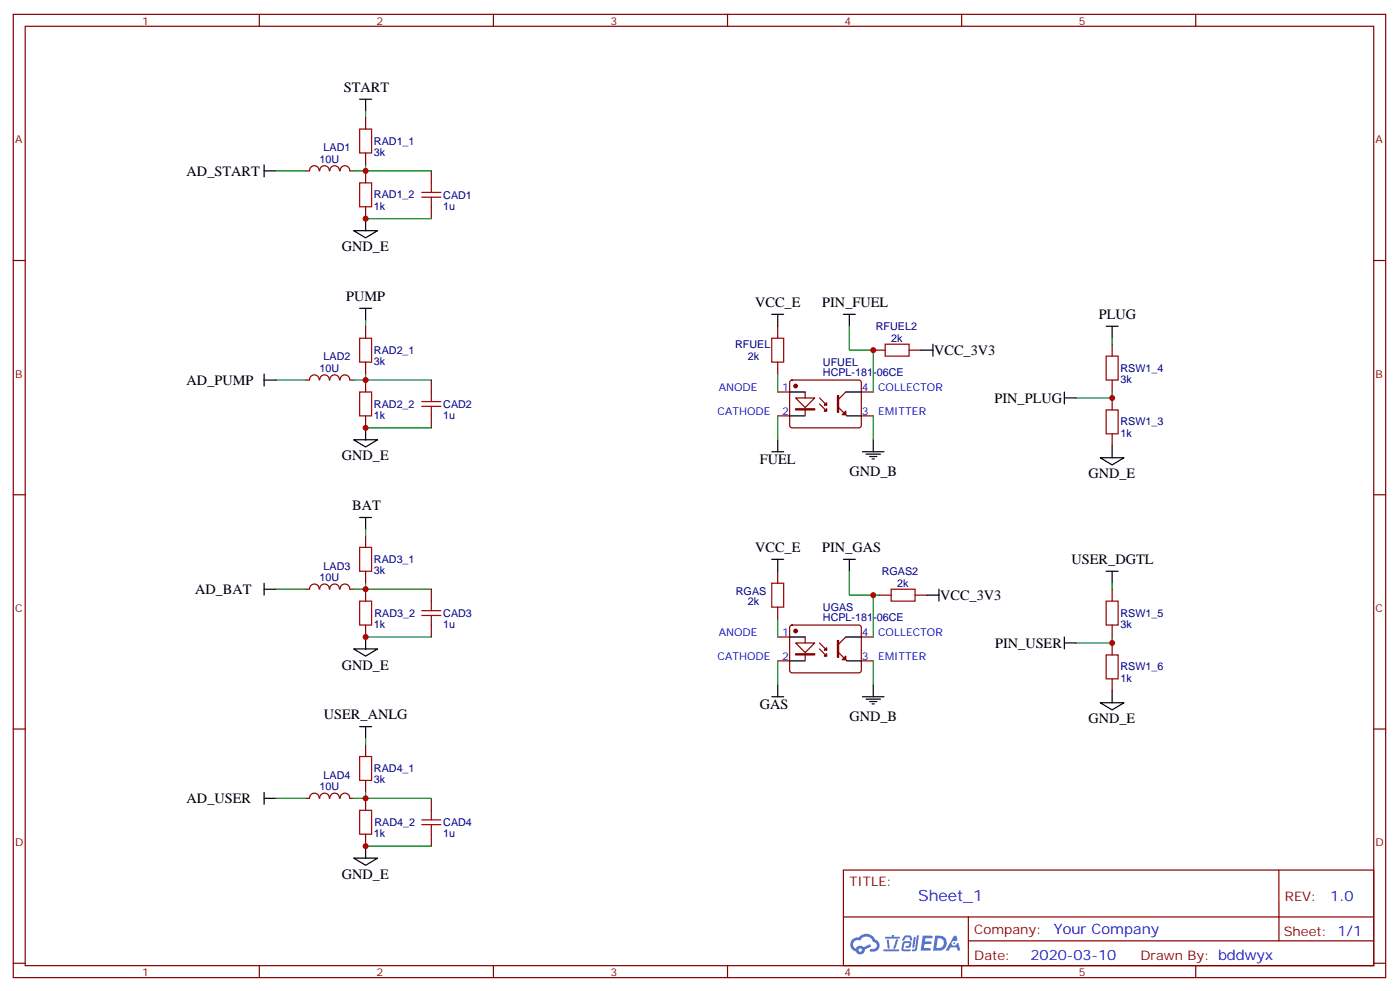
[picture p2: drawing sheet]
<svg xmlns="http://www.w3.org/2000/svg" width="413mm" height="293mm" viewBox="0 0 413 293" stroke-linecap="round" stroke-linejoin="round" font-family="sans-serif">
<g fill="none" stroke="#870000" stroke-width=".35">
<path d="M3.9 4.2h405.4v284.4h-405.4zM7.4 7.8h398.3v277.2h-398.3zM76.6 4.2v3.6M145.7 4.2v3.6M214.9 4.2v3.6M284 4.2v3.6M353.2 4.2v3.6M3.9 76.9h3.5M405.7 76.9h3.6M3.9 146h3.5M405.7 146h3.6M3.9 215.2h3.5"/>
<path d="M405.7 215.2h3.6M249.1 256.8h156.6v28.2h-156.6zM377.7 256.8v20.9M249.1 270.7h156.5M286 277.7h119.6M286 270.7v14.1M3.9 284.3h3.5M76.6 285v3.6M145.7 285v3.6M214.9 285v3.6M284 285v3.6M353.2 285v3.6"/>
<path d="M405.7 284.3h3.6"/>
</g>
<g fill="#5487ff">
<path d="M272.5 276.2h2.6l.3 .2-.1 .5-2 .1-.1 .9h1.6l.4 .4-.4 .4h-1.7l-.2 1.2h1.8l.2 .3-.2 .4h-2.8z"/>
<path d="M281.8 276.2h.7l.3 1.3-.6 .4a.74 .74 0 0 0-1.1 .3 .74 .74 0 0 0 .5 1 .74 .74 0 0 0 .9-.7l.5-.2 .6 2.3h-.8l-.2-.9h-1.9l-.5 .9h-.9z"/>
<path d="M269.9 276.6h.6l-.4 2.9a.31 .31 0 0 1-.4 .3 .31 .31 0 0 1-.2-.3z"/>
<path d="M270.8 276.1h.6l-.5 4a.89 .89 0 0 1-.7 .7 .89 .89 0 0 1-.9-.3l1-.5z"/>
<path d="M267.1 276.3l.7-.2 1.1 .1 .6 1.3-.6 .1-.4-.9-1 .1a.95 .95 0 0 1-1 .8l-.1-.2z"/>
<path d="M266.8 278l1.8-.2a1.04 1.04 0 0 1 .6 1.1 1.04 1.04 0 0 1-.9 .9h-.6a.29 .29 0 0 1-.3-.3 .29 .29 0 0 1 .3-.3h.7l.2-.8h-1.5l-.3 1.8h1.9a.29 .29 0 0 1 .3 .3 .29 .29 0 0 1-.3 .3h-2l-.4-.3 .2-2.1z"/>
<path d="M260.9 280.2h4.4a.3 .3 0 0 1 .3 .3 .3 .3 0 0 1-.3 .3h-4.3z"/>
<path d="M264.7 277.3h.6l-.5 1.7a1.02 1.02 0 0 1-.7 1.1l-.3-.3z"/>
<path d="M261.9 277.3h.6l.3 2.4-.3 .3-.3-.2z"/>
<path d="M261.5 276.5h1.9l.2-.5h.5l-.1 .5h1.5a.29 .29 0 0 1 .3 .3 .29 .29 0 0 1-.3 .3h-3.9z"/>
<path d="M276.2 276.2l-.6 4.4h1.4a2.27 2.27 0 0 0 2.7-2.2 2.27 2.27 0 0 0-2.8-2.2zM277 277a1.5 1.5 0 0 1 1.8 1.5 1.5 1.5 0 0 1-1.9 1.4h-.3z"/>
<path d="M251.8 277.3a2.09 2.09 0 0 0 1 3.6 1.37 1.37 0 0 0 1.5 .8 1.37 1.37 0 0 0 1.1-1.4l1.9-.9-.4-.7-1.8 .9a1.4 1.4 0 0 0-2.3 .4 1.32 1.32 0 0 1-.7-1.8 1.32 1.32 0 0 1 1.9-.5 2.02 2.02 0 0 1 2.1-1.2 2.02 2.02 0 0 1 1.8 1.6 1.09 1.09 0 0 1 1 1.3 1.09 1.09 0 0 1-1.5 .7 .41 .41 0 0 0-.5 .4 .41 .41 0 0 0 .4 .4 1.89 1.89 0 0 0 2.4-1.1 1.89 1.89 0 0 0-1.2-2.5 2.98 2.98 0 0 0-5-.6l-1 .2zM253.5 280.5a.55 .55 0 0 1 1.1 0 .55 .55 0 0 1-1.1 0z"/>
<circle cx="281.8" cy="278.4" r=".28"/>
</g>
<g fill="none" stroke="#a10000" stroke-width=".35">
<path d="M106.2 38.1h3.5v7.1h-3.5zM106.2 54h3.5v7h-3.5zM124.6 58.2h5.6M124.6 56.8h5.6M127.4 54v2.8M127.4 58.2v2.8M106.2 99.8h3.5v7.1h-3.5zM106.2 115.7h3.5v7.1h-3.5zM124.6 119.9h5.6M124.6 118.5h5.6M127.4 115.7v2.8M127.4 119.9v2.9"/>
<path d="M326.7 105.1h3.5v7.1h-3.5zM326.7 121h3.5v7.1h-3.5zM106.2 161.6h3.5v7h-3.5zM106.2 177.4h3.5v7.1h-3.5zM127.4 177.4v2.9M326.7 177.4h3.5v7.1h-3.5zM124.6 181.7h5.6M124.6 180.3h5.6M127.4 181.7v2.8M326.7 193.3h3.5v7.1h-3.5z"/>
</g>
<g fill="none" stroke="#870000" stroke-width=".35">
<path d="M108 34.6v3.5M94.3 50.4a1.41 1.41 0 0 0-1.4-1.5 1.41 1.41 0 0 0-1.5 1.5h-1.1M94.4 50.4a1.41 1.41 0 0 1 1.4-1.5 1.41 1.41 0 0 1 1.4 1.5M97.4 50.4a1.41 1.41 0 0 1 1.4-1.5 1.41 1.41 0 0 1 1.4 1.5M100.5 50.4a1.41 1.41 0 0 1 1.4-1.5 1.41 1.41 0 0 1 1.4 1.5M103.4 50.4h1.1M108 45.2v3.5M108 50.4v3.6M127.4 50.4v3.6M108 61v3.6M127.4 61v3.6M108 96.3v3.5"/>
<path d="M94.3 112.2a1.41 1.41 0 0 0-1.4-1.5 1.41 1.41 0 0 0-1.5 1.5h-1.1M94.4 112.2a1.41 1.41 0 0 1 1.4-1.5 1.41 1.41 0 0 1 1.4 1.5M97.4 112.2a1.41 1.41 0 0 1 1.4-1.5 1.41 1.41 0 0 1 1.4 1.5M100.5 112.2a1.41 1.41 0 0 1 1.4-1.5 1.41 1.41 0 0 1 1.4 1.5M103.4 112.2h1.1M108 106.9v3.5M108 112.2v3.5M127.4 112.2v3.5M233.5 112.4l.4-.2h20.1l.4 .7-.1 13-.6 .4-20-.1-.5-.6v-12.7zM237.8 115.7v1.8M242 117.5l2.2 2.1M242 119.2l2.2 2.2"/>
<path d="M249.8 115.7l-2.1 2.1M328.5 101.6v3.5M328.5 112.2v3.5M328.5 117.5v3.5M108 122.8v3.5M127.4 122.8v3.5M237.8 120.8v1.8M247.7 120.3l2.5 2.5M328.5 128.1v3.5M108 158v3.6M94.3 173.9a1.41 1.41 0 0 0-1.4-1.5 1.41 1.41 0 0 0-1.5 1.5h-1.1M94.4 173.9a1.41 1.41 0 0 1 1.4-1.5 1.41 1.41 0 0 1 1.4 1.5"/>
<path d="M97.4 173.9a1.41 1.41 0 0 1 1.4-1.5 1.41 1.41 0 0 1 1.4 1.5M100.5 173.9a1.41 1.41 0 0 1 1.4-1.5 1.41 1.41 0 0 1 1.4 1.5M103.4 173.9h1.1M108 168.6v3.6M108 173.9v3.5M127.4 173.9v3.5M328.5 173.9v3.5M108 184.5v3.5M127.4 184.5v3.5M328.5 184.5v3.5M328.5 189.8v3.5M328.5 200.4v3.5"/>
</g>
<path d="M233.2 115.7h4.6M249.8 115.7h4.6M233.2 122.8h4.6M250.2 122.8h4.2" fill="none" stroke="#000" stroke-width=".35"/>
<path d="M247.3 116.8h.4v4.9h-.4z" fill="#00f" stroke="#870000" stroke-width=".35"/>
<path d="M249.8 121.4v1h-1.1z" fill="#870000" stroke="#870000" stroke-width=".35"/>
<path d="M235 117.5h5.6l-2.8 2.8zM235 120.7h5.6v.3h-5.6z" fill="none" stroke="#870000" stroke-width=".35"/>
<path d="M244.2 120.7v.7h-.7z" fill="#00f" stroke="#870000" stroke-width=".35"/>
<g fill="none" stroke="#870000" stroke-width=".35">
<path d="M229.7 96.3v3.5M229.7 115.7h3.5M229.7 106.9v3.5M244.2 118.9v.7h-.7zM254.4 115.7h3.5M229.7 122.8h3.5M254.4 122.8h3.5M229.7 168.6v3.6M229.7 179.2v3.5M233.5 184.7l.4-.2 20.1 .1 .4 .6-.1 13-.6 .4-20-.1-.5-.6v-12.7zM237.8 188v1.8M237.8 193.1v1.8"/>
<path d="M242 189.8l2.2 2.1M242 191.6l2.2 2.1M247.7 192.6l2.5 2.5M249.8 188l-2.1 2.1"/>
</g>
<circle cx="235" cy="113.9" r=".53" fill="#870000" stroke="#870000" stroke-width=".35"/>
<path d="M227.9 99.8h3.6v7.1h-3.6zM227.9 172.2h3.6v7h-3.6z" fill="none" stroke="#a10000" stroke-width=".35"/>
<path d="M233.2 195.1h4.6M233.2 188h4.6M249.8 188h4.6M250.2 195.1h4.2" fill="none" stroke="#000" stroke-width=".35"/>
<path d="M247.3 189.1h.4v4.9h-.4z" fill="#00f" stroke="#870000" stroke-width=".35"/>
<path d="M248.7 194.7l1.1-1v1z" fill="#870000" stroke="#870000" stroke-width=".35"/>
<path d="M235 189.8h5.6l-2.8 2.8zM235 193h5.6v.3h-5.6z" fill="none" stroke="#870000" stroke-width=".35"/>
<path d="M244.2 193v.7h-.7z" fill="#00f" stroke="#870000" stroke-width=".35"/>
<g fill="none" stroke="#870000" stroke-width=".35">
<path d="M257.9 103.4h3.5M268.5 103.4h3.5M259.7 175.7h3.5M270.3 175.7h3.5M229.7 188h3.5M229.7 195.1h3.5M244.2 191.2v.7h-.7zM254.4 188h3.5M254.4 195.1h3.5M108 219.8v3.5M90.3 235.7h1.1M91.4 235.6a1.41 1.41 0 0 1 1.5-1.5 1.41 1.41 0 0 1 1.4 1.5"/>
<path d="M94.4 235.6a1.41 1.41 0 0 1 1.4-1.5 1.41 1.41 0 0 1 1.4 1.5M97.4 235.6a1.41 1.41 0 0 1 1.4-1.5 1.41 1.41 0 0 1 1.4 1.5M100.5 235.6a1.41 1.41 0 0 1 1.4-1.5 1.41 1.41 0 0 1 1.4 1.5M103.4 235.7h1.1M108 230.4v3.5M108 235.7v3.5M127.4 235.7v3.5M108 246.2v3.6M127.4 246.2v3.6"/>
</g>
<circle cx="235" cy="186.3" r=".53" fill="#870000" stroke="#870000" stroke-width=".35"/>
<path d="M261.4 101.6h7.1v3.5h-7.1zM263.2 173.9h7.1v3.5h-7.1zM106.2 239.2h3.5v7h-3.5zM106.2 223.3h3.5v7.1h-3.5zM127.4 239.2v2.8M124.6 243.4h5.6M124.6 242h5.6M127.4 243.4v2.8" fill="none" stroke="#a10000" stroke-width=".35"/>
<g fill="none" stroke="#000" stroke-width=".35">
<path d="M106.2 29.3h3.5M108 29.3v3.5M78 50.4h3.5M78 48.7v3.5M104.5 68.1h7l-3.5 2.1zM108 64.6v3.5M106.2 91h3.5M108 91v3.5M227.9 92.8h3.6M229.7 92.8v3.5M249.1 92.8h3.5M250.9 92.8v3.5"/>
<path d="M326.7 96.3h3.5M328.5 96.3v3.5M78 110.4v3.5M78 112.2h3.5M272 103.4h3.6M275.6 101.6v3.5M314.4 117.5h3.5M314.4 115.7v3.5M104.5 129.8h7l-3.5 2.1zM108 126.3v3.5M227.9 133.3h3.6M229.7 129.8v3.5"/>
<path d="M254.7 133.3h6.4M255.8 134.1h4.2M256.9 134.8h2.1M257.6 135.5h.7M257.9 129.8v3.5M324.9 135.1h7.1l-3.5 2.1zM328.5 131.6v3.5M106.2 152.8h3.5M108 152.8v3.5M78 172.2v3.5M78 173.9h3.5M227.9 165.1h3.6"/>
<path d="M229.7 165.1v3.5M249.1 165.1h3.5M250.9 165.1v3.5M273.8 175.7h3.5M277.3 173.9v3.5M326.7 168.6h3.5M328.5 168.6v3.6M104.5 191.6h7l-3.5 2.1zM108 188v3.6M314.4 188v3.6M314.4 189.8h3.5M106.2 214.5h3.5"/>
<path d="M108 214.5v3.5M227.9 205.7h3.6M229.7 202.1v3.6M254.7 205.7h6.4M255.8 206.4h4.2M256.9 207.1h2.1M257.6 207.8h.7M257.9 202.1v3.6M324.9 207.4h7.1l-3.5 2.2zM328.5 203.9v3.5M78 233.9v3.5M78 235.7h3.5"/>
<path d="M104.5 253.3h7l-3.5 2.1zM108 249.8v3.5"/>
</g>
<g fill="none" stroke="#008700" stroke-width=".35">
<path d="M108 32.8v1.8M81.5 50.4h8.8M104.5 50.4h3.5M108 48.7v1.7h19.4M108 64.6h19.4M108 94.5v1.8M250.9 96.3v7.1h7v12.3M328.5 99.8v1.8M81.5 112.2h8.8M104.5 112.2h3.5M108 110.4v1.8h19.4M229.7 110.4v5.3"/>
<path d="M328.5 115.7v1.8h-10.6M108 126.3h19.4M229.7 122.8v7M257.9 122.8v7M108 156.3v1.7M81.5 173.9h8.8M104.5 173.9h3.5M108 172.2v1.7h19.4M250.9 168.6v7.1h7M259.7 175.7h-1.8v12.3M328.5 172.2v1.7M108 188h19.4"/>
<path d="M229.7 182.7v5.3M229.7 195.1v7M257.9 195.1v7M328.5 188v1.8h-10.6M108 218v1.8M81.5 235.7h8.8M104.5 235.7h3.5M108 233.9v1.8h19.4M108 249.8h19.4"/>
</g>
<g fill="#c00">
<circle cx="328.5" cy="189.8" r=".88"/>
<circle cx="108" cy="173.9" r=".88"/>
<circle cx="108" cy="188" r=".88"/>
<circle cx="108" cy="126.3" r=".88"/>
<circle cx="108" cy="112.2" r=".88"/>
<circle cx="108" cy="50.4" r=".88"/>
<circle cx="108" cy="64.6" r=".88"/>
<circle cx="328.5" cy="117.5" r=".88"/>
<circle cx="257.9" cy="103.4" r=".88"/>
<circle cx="257.9" cy="175.7" r=".88"/>
<circle cx="108" cy="249.8" r=".88"/>
<circle cx="108" cy="235.7" r=".88"/>
</g>
<text font-size="4.6" fill="#00f" x="271.2" y="265.8">Sheet_1</text>
<g font-size="4.2">
<text x="101.6" y="27.2">START</text>
<text x="55.1" y="51.9">AD_START</text>
<text x="101" y="74.2">GND_E</text>
<text x="102.3" y="88.9">PUMP</text>
<text x="223" y="90.6">VCC_E</text>
<text x="242.9" y="90.7">PIN_FUEL</text>
<text x="324.5" y="94.2">PLUG</text>
<text x="275.9" y="104.8">VCC_3V3</text>
<text x="55.1" y="113.6">AD_PUMP</text>
<text x="293.7" y="118.9">PIN_PLUG</text>
<text x="101" y="135.9">GND_E</text>
<text x="224.4" y="136.9">FUEL</text>
<text x="250.9" y="140.4">GND_B</text>
<text x="321.4" y="141.2">GND_E</text>
<text x="104" y="150.6">BAT</text>
<text x="223" y="163">VCC_E</text>
<text x="242.9" y="163">PIN_GAS</text>
<text x="316.5" y="166.5">USER_DGTL</text>
<text x="57.6" y="175.3">AD_BAT</text>
<text x="277.7" y="177.1">VCC_3V3</text>
<text x="293.9" y="191.2">PIN_USER</text>
<text x="101" y="197.6">GND_E</text>
<text x="224.4" y="209.2">GAS</text>
<text x="95.7" y="212.3">USER_ANLG</text>
<text x="250.9" y="212.7">GND_B</text>
<text x="321.4" y="213.5">GND_E</text>
<text x="55.1" y="237.1">AD_USER</text>
<text x="101" y="259.4">GND_E</text>
</g>
<g font-size="4.2" fill="#00f">
<text x="392.9" y="266.1">1.0</text>
<text x="311.3" y="275.6">Your Company</text>
<text x="304.3" y="283.4">2020-03-10</text>
</g>
<g font-size="3.9" fill="#800">
<text x="250.9" y="261.4">TITLE:</text>
<text x="379.5" y="266.1">REV:</text>
<text x="287.8" y="275.6">Company:</text>
<text x="379.1" y="276.2">Sheet: 1/1</text>
<text x="287.8" y="283.3">Date:</text>
<text x="336.8" y="283.4">Drawn By: bddwyx</text>
</g>
<g font-size="3.2" fill="#800">
<text x="42" y="7.2">1</text>
<text x="111.2" y="7.2">2</text>
<text x="180.3" y="7.2">3</text>
<text x="249.4" y="7.2">4</text>
<text x="318.6" y="7.2">5</text>
<text x="4.4" y="42.3">A</text>
<text x="406.3" y="42.3">A</text>
<text x="4.4" y="111.5">B</text>
<text x="406.3" y="111.5">B</text>
<text x="4.4" y="180.6">C</text>
<text x="406.3" y="180.6">C</text>
<text x="4.4" y="249.8">D</text>
<text x="406.3" y="249.8">D</text>
<text x="42" y="288">1</text>
<text x="111.2" y="288">2</text>
<text x="180.3" y="288">3</text>
<text x="249.4" y="288">4</text>
<text x="318.6" y="288">5</text>
</g>
<g font-size="3.2" fill="#000080">
<text x="95.6" y="44.6">LAD1</text>
<text x="110.5" y="46">3k</text>
<text x="110.5" y="42.7">RAD1_1</text>
<text x="94.4" y="48.1">10U</text>
<text x="110.5" y="58.6">RAD1_2</text>
<text x="130.9" y="58.6">CAD1</text>
<text x="110.5" y="61.9">1k</text>
<text x="130.9" y="61.9">1u</text>
<text x="258.7" y="97.4">RFUEL2</text>
<text x="263.2" y="101">2k</text>
<text x="95.6" y="106.4">LAD2</text>
<text x="110.5" y="107.8">3k</text>
<text x="110.5" y="104.4">RAD2_1</text>
<text x="217.2" y="102.7">RFUEL</text>
<text x="220.8" y="106.3">2k</text>
<text x="243.1" y="107.9">UFUEL</text>
<text x="94.4" y="109.8">10U</text>
<text x="243.1" y="111">HCPL-181-06CE</text>
<text x="330.9" y="113.1">3k</text>
<text x="330.9" y="109.7">RSW1_4</text>
<text x="110.5" y="123.6">1k</text>
<text x="110.5" y="120.3">RAD2_2</text>
<text x="130.9" y="123.6">1u</text>
<text x="130.9" y="120.4">CAD2</text>
<text x="330.9" y="125.6">RSW1_3</text>
<text x="330.9" y="128.9">1k</text>
<text x="110.5" y="166.2">RAD3_1</text>
<text x="94.4" y="171.5">10U</text>
<text x="95.6" y="168.1">LAD3</text>
<text x="110.5" y="169.5">3k</text>
<text x="260.4" y="169.7">RGAS2</text>
<text x="264.9" y="173.3">2k</text>
<text x="217.3" y="175.7">RGAS</text>
<text x="220.8" y="178.6">2k</text>
<text x="110.5" y="185.4">1k</text>
<text x="110.6" y="182.1">RAD3_2</text>
<text x="130.9" y="185.3">1u</text>
<text x="130.9" y="182.1">CAD3</text>
<text x="243.1" y="183.3">HCPL-181-06CE</text>
<text x="243.1" y="180.2">UGAS</text>
<text x="330.9" y="185.4">3k</text>
<text x="330.9" y="182">RSW1_5</text>
<text x="330.9" y="197.9">RSW1_6</text>
<text x="330.9" y="201.3">1k</text>
<text x="110.5" y="227.9">RAD4_1</text>
<text x="94.4" y="233.3">10U</text>
<text x="95.6" y="229.8">LAD4</text>
<text x="110.5" y="231.2">3k</text>
<text x="110.6" y="243.9">RAD4_2</text>
<text x="130.9" y="243.9">CAD4</text>
<text x="110.5" y="247.1">1k</text>
<text x="130.9" y="247.1">1u</text>
</g>
<g font-size="3.2" fill="#00f">
<text x="212.3" y="115.4">ANODE</text>
<text x="231" y="115.4">1</text>
<text x="254.6" y="115.4">4</text>
<text x="259.4" y="115.4">COLLECTOR</text>
<text x="211.9" y="122.4">CATHODE</text>
<text x="231" y="122.4">2</text>
<text x="254.6" y="122.4">3</text>
<text x="259.4" y="122.4">EMITTER</text>
<text x="212.3" y="187.7">ANODE</text>
<text x="231" y="187.7">1</text>
<text x="254.6" y="187.7">4</text>
<text x="259.4" y="187.7">COLLECTOR</text>
<text x="211.9" y="194.7">CATHODE</text>
<text x="231" y="194.7">2</text>
<text x="254.6" y="194.7">3</text>
<text x="259.4" y="194.7">EMITTER</text>
</g>
</svg>
